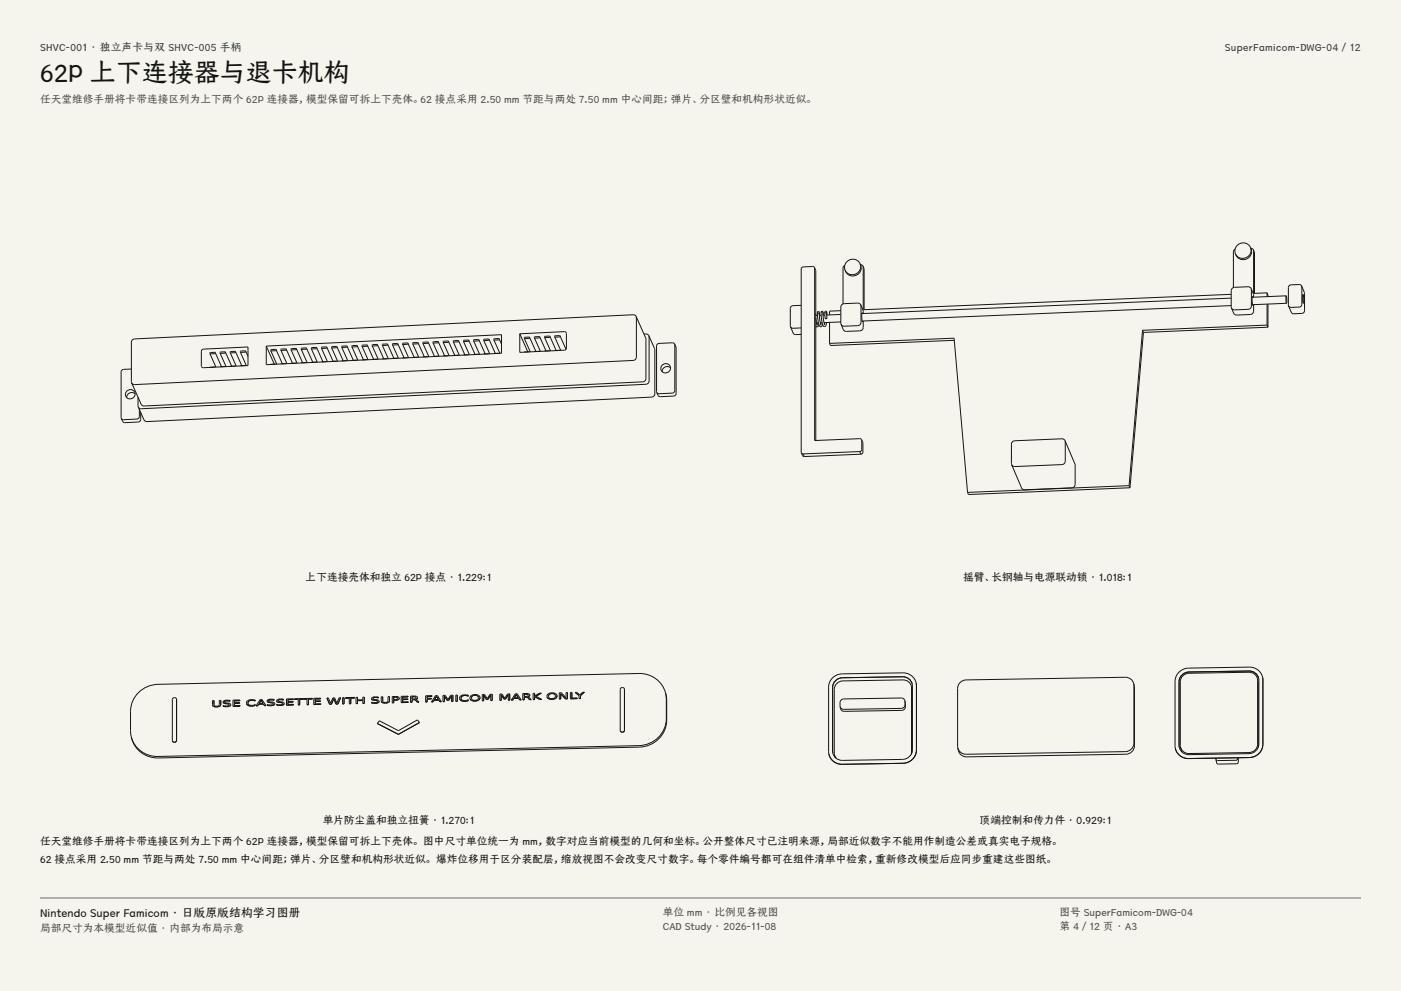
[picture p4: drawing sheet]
<svg xmlns="http://www.w3.org/2000/svg" width="420mm" height="297mm" viewBox="0 0 420 297" stroke-linecap="round" stroke-linejoin="round" font-family="sans-serif">
<g fill="#f5f4ed">
<path d="M0 0h420v297h-420z"/>
<path d="M12 12h396v275h-396z"/>
</g>
<g fill="none" stroke="#141413" stroke-width=".3">
<path d="M253.2 79.6l-.5 .7v10.8M257.8 79.1a2.46 2.46 0 0 1-1.1 3.4 2.46 2.46 0 0 1-3.4-1.5M257.8 79.1a2.45 2.45 0 0 1-1.3 3 2.45 2.45 0 0 1-3.2-1.1M257.8 79.1a2.45 2.45 0 0 0-3.1-1.2 2.45 2.45 0 0 0-1.4 3.1M258 79.3l.7 .5M258 79.3h.1M258.7 79.8l.3 .9v12.1M258.7 79.8l.1 13 110.3-4.6M370.3 74.7l-.5 .7v10.8M374.9 74.2a2.46 2.46 0 0 1-1.2 3.4 2.46 2.46 0 0 1-3.3-1.5M374.9 74.2a2.45 2.45 0 0 1-1.4 3 2.45 2.45 0 0 1-3.1-1.1M374.9 74.2a2.45 2.45 0 0 0-3.2-1.2 2.45 2.45 0 0 0-1.3 3.1"/>
<path d="M375 74.4l.8 .5M375.8 74.9l.3 .9v12.1M375.8 74.9v13l4-.1M190.7 94.9l-.4-.4-.5-.2-149.4 7.3a1.01 1.01 0 0 0-1 .9l.1 12.2M190.7 94.9l.1 12.1a1.01 1.01 0 0 1-1 1l-149.4 7.3-.6-.2-.3-.4M190.7 94.9l2.9 6.5v12.1a1.01 1.01 0 0 1-.9 .9l-149.5 7.3-.5-.1-.4-.4-2.8-6.5M237 97.9l.7 .5 2.5-.1M237 97.9l1 2.2 .5 .2 1.7-.1M240.2 91.5l-2.5 .1a.83 .83 0 0 0-.8 .8l.1 5.5M244.2 80.2l-.6-.3-2.8 .1-.4 .2-.2 .4v55.1M244.2 80.2l.4 1v50.8M244.2 80.2v51.8l13.5-.5 .6 .3"/>
<path d="M244.6 94v.6l.5-.1M244.6 95.2l.5 2.3h-.3l.2-.7M245.1 93.7l.3 .2 .2-.2 .1 2 .5 1.7h-.2M245.1 93.7h.1M245.4 96.8h-.6M245.5 97.3a.52 .52 0 0 1-.3 .6 .52 .52 0 0 1-.6-.2M245.7 94.5v-.5a.4 .4 0 0 0-.1-.5 .4 .4 0 0 0-.5 0 8.1 8.1 0 0 0 .8 4.4l.5-.2 .2-.5M246.1 96.7l-.1 .5M246.2 94.5h-.6M246.2 93.7l.1 .1M246.2 93.7h.1M246.5 96.7h-.6"/>
<path d="M246.5 93.8l.2-.2 .2 2.4 .4 1.4h-.2M246.8 94.5v-.8a.33 .33 0 0 0-.4-.4 .33 .33 0 0 0-.2 .5l.1 2.2a2 2 0 0 0 .9 1.9l.4-.4 .2-.8M247.2 96.7v.4M247.3 94.4l-.6 .1M247.3 93.6l.3 .2 .2-.2 .1 1.8M247.3 93.6h.1M247.9 94.4v-.7a.33 .33 0 0 0-.3-.5 .33 .33 0 0 0-.3 .5l.1 1.8M247.9 95.4l-.5 .1M248.7 96.6v6.3M252.1 96.5l-5.1 .2M252.1 94.2l-4.3 .2M252.1 93.1l-3.4 .1v1.2"/>
<path d="M258 91.4l.7 1.7 .1 .9M258 91.4l.1 5.2a1.04 1.04 0 0 1-1 1l-4 .2-.6-.2-.4-.4M258 91.4l-.3-.4-.6-.2-4 .2a1.04 1.04 0 0 0-1 1v5.2M258.6 94l-.1-.3-.2 1.5 .3 1.3 .1-.3M258.8 96.2v1.9a1.04 1.04 0 0 1-1 1.1l-4.4 .1-.6-.5-.7-1.6M342.5 99l.3 .6M342.5 99l-4 46.5M342.8 99.6l-4 46.6M369.1 91.6l-110.6 4.6M369.1 89.3l-110.7 4.7M375.1 86.5l.7 1.7v.9M375.1 86.5l.1 5.2a1.04 1.04 0 0 1-1.1 1l-4 .2-.6-.2-.3-.4"/>
<path d="M375.1 86.5l-.4-.4-.6-.2-4 .2a1.04 1.04 0 0 0-1 1l.1 5.2M375.6 89.1l-.1-.3-.1 1.5 .2 1.3 .1-.3M375.8 91.3v1.9a1.04 1.04 0 0 1-1 1.1l-4.3 .1-.7-.5-.6-1.6M379.8 97.4l-37.3 1.6M379.8 97.4l.3 .7M379.8 87.8l.3 1.1M379.8 87.8v1.1M379.8 91.1v6.3M380.1 98.1l-37.3 1.5M380.1 91.1v7M385.6 88.7l.1 2.2M385.6 88.7l-10.2 .4"/>
<path d="M385.7 90.9l-10.2 .4M390.2 85.7l-.7-.4-2.5 .1a.83 .83 0 0 0-.8 .8l.1 5.5M390.2 85.7l.1 5.5a.83 .83 0 0 1-.8 .8l-2.5 .1-.7-.4M390.2 85.7l.9 2.1v5.3a.83 .83 0 0 1-.8 .8l-2.8 .1-.4-.4-.8-1.9M390.6 88.2l.2 1.4-.1 1.3-.2-1.2zM39.4 110.6l-2.6 .2-.5 .6 .1 14M40.5 118a1.51 1.51 0 0 0-1.6-.2 1.51 1.51 0 0 0-.9 1.4M41.4 119v3M60.5 104.8l.5-.2 13.3-.6v5.6l-13.6 .6-.3-.5v-4.5zM62.9 106h.1M62.9 106l1.8 4M64.5 110l-1.6 .1"/>
<path d="M64.5 105.6l-.1 .4h-1.5M64.5 105.6l-1.5 .1-.1 .3M64.5 105.6l1.9 4.3M66 105.8v.1M66 105.9l1.8 4M67.5 109.9l-1.5 .1M67.5 105.5h-1.4l-.1 .3M67.5 105.5h.1M67.5 105.5l1.9 4.2M67.6 105.5l-.1 .3-1.5 .1M69 105.7h.1M69 105.7l1.8 4"/>
<path d="M69.1 109.8h-.1M70.5 109.7h.1M70.6 105.3l-1.5 .1-.1 .3M70.6 105.3v.1M70.6 105.3l1.9 4.3M70.6 105.4l-.1 .3h-1.5M72.1 105.6l1.8 4M72.2 109.6l-.1 .1M73.5 109.6h.1M73.6 105.2h-1.4l-.1 .4M73.6 105.2h.1M73.6 105.2l.7 1.6"/>
<path d="M73.6 105.2l-.1 .3-1.4 .1M79.8 103.7l70.5-3.4v5.6l-70.5 3.4zM79.8 103.7l2.4 5.4M81.2 105.1l1.8 4M82.7 109.2h-1.5M82.7 104.8h-1.4l-.1 .3M82.7 104.8h.1M82.7 104.8l1.9 4.2M82.8 104.8l-.1 .3h-1.5M84.2 105l1.8 4M85.8 109l-1.6 .1M85.8 104.6h-1.5l-.1 .4"/>
<path d="M85.8 104.6h.1M85.8 104.6l1.9 4.3M85.8 104.6l-.1 .4h-1.5M87.3 104.8l1.8 4M88.8 108.9h-1.5M88.8 104.5h-1.4l-.1 .3M88.8 104.5h.1M88.8 104.5l1.9 4.2M88.8 104.5l-.1 .3h-1.4M90.3 104.7l1.8 4M91.9 108.7l-1.6 .1M91.9 104.3h-1.5l-.1 .4"/>
<path d="M91.9 104.3h.1M91.9 104.3l1.9 4.3M91.9 104.3l-.1 .4h-1.5M93.3 104.5l1.8 4M94.9 108.6h-1.6M94.9 104.2h-1.5l-.1 .3M94.9 104.2h.1M94.9 104.2l1.9 4.2M94.9 104.2l-.1 .3h-1.5M96.4 104.4l1.8 4M97.9 108.4l-1.5 .1M97.9 104h-1.4l-.1 .4"/>
<path d="M97.9 104l.1 .1M97.9 104l1.9 4.3M98 104.1l-.1 .3h-1.5M99.4 104.2l1.8 4.1M101 108.3h-1.6M101 103.9h-1.5l-.1 .3M101 103.9l-.1 .3h-1.5M101 103.9l1.9 4.2M102.5 104.1l1.8 4M104 108.1l-1.5 .1M104 103.7h-1.4l-.1 .4M104 103.7v.1"/>
<path d="M104 103.7l1.9 4.3M104 103.8l-.1 .3h-1.4M105.5 103.9l1.8 4.1M107.1 108h-1.6M107.1 103.6h-1.5l-.1 .3M107.1 103.6h.1M107.1 103.6l1.9 4.2M107.1 103.6l-.1 .3h-1.5M108.5 103.8l1.8 4M110.1 107.8l-1.6 .1M110.1 103.4h-1.5l-.1 .4M110.1 103.4v.1"/>
<path d="M110.1 103.4l1.9 4.3M110.1 103.5l-.1 .3h-1.5M111.6 103.6l1.8 4.1M113.1 107.7l-1.5 .1M113.1 103.3h-1.4l-.1 .3M113.1 103.3h.1M113.1 103.3l1.9 4.2M113.2 103.3l-.1 .3h-1.5M114.6 103.5l1.8 4M116.2 107.5l-1.6 .1M116.2 103.1h-1.5l-.1 .4M116.2 103.1l-.1 .4h-1.5"/>
<path d="M116.2 103.1l1.9 4.3M117.7 103.3v.1M117.7 103.4l1.8 4M119.2 107.4l-1.5 .1M119.2 103l-.1 .3-1.4 .1M119.2 103h-1.4l-.1 .3M119.2 103l1.9 4.2M120.7 103.2l1.8 4M122.3 107.2l-1.6 .1M122.3 102.8l-1.5 .1-.1 .3M122.3 102.8l-.1 .4h-1.5M122.3 102.8l1.9 4.3"/>
<path d="M123.7 103v.1M123.7 103.1l1.8 4M125.3 107.1l-1.6 .1M125.3 102.7l-.1 .3-1.5 .1M125.3 102.7h-1.5l-.1 .3M125.3 102.7l1.9 4.2M126.8 102.9h.1M126.8 102.9l1.8 4M128.3 106.9l-1.5 .1M128.3 102.5v.4h-1.5M128.3 102.5l-1.4 .1-.1 .3M128.3 102.5l1.9 4.3"/>
<path d="M129.8 102.7v.1M129.8 102.8l1.8 4M131.4 106.8l-1.6 .1M131.4 102.4l-.1 .3-1.5 .1M131.4 102.4h-1.5l-.1 .3M131.4 102.4l1.9 4.3M132.9 102.6h.1M132.9 102.6l1.8 4M134.4 106.6l-1.5 .1M134.4 102.2l-.1 .4h-1.4M134.4 102.2l-1.4 .1-.1 .3M134.4 102.2l1.9 4.3"/>
<path d="M135.9 102.4v.1M135.9 102.5l1.8 4M136 106.5l-.1 .1M137.4 106.5h.1M137.5 102.1l-.1 .4h-1.5M137.5 102.1h-1.5l-.1 .3M137.5 102.1l1.9 4.3M138.9 102.3h.1M138.9 102.3l1.8 4M139 106.4h-.1M140.4 106.3l.1 .1M140.5 102l-.1 .3h-1.5"/>
<path d="M140.5 102h-1.5l-.1 .3M140.5 102l1.9 4.2M142 102.1v.1M142 102.2l1.8 4M142.1 106.2l-.1 .1M143.5 106.2h.1M143.5 101.8v.4h-1.5M143.5 101.8h-1.4l-.1 .3M143.5 101.8l1.9 4.3M145 102h.1M145 102l1.8 4M145.1 106.1h-.1"/>
<path d="M146.5 106l.1 .1M146.6 101.7l-.1 .3h-1.5M146.6 101.7h-1.5l-.1 .3M146.6 101.7l1.9 4.2M148.1 101.9l1.8 4M148.2 105.9l-.1 .1M149.5 105.9h.1M149.6 101.5h-1.4l-.1 .4M149.6 101.5l-.1 .4h-1.4M149.6 101.5l.7 1.6M155.8 100l13.6-.6 .4 .5v4.7l-.6 .4-13.4 .6zM155.8 100l2.4 5.4"/>
<path d="M157.2 101.4h.1M157.2 101.4l1.8 4.1M158.7 105.5h-1.5M158.7 101.1h-1.4l-.1 .3M158.7 101.1h.1M158.7 101.1l1.9 4.2M158.8 101.1l-.1 .3h-1.5M160.2 101.3h.1M160.2 101.3l1.8 4M161.8 105.3l-1.6 .1M161.8 100.9h-1.5l-.1 .4M161.8 100.9v.1"/>
<path d="M161.8 100.9l1.9 4.3M161.8 101l-.1 .3h-1.5M163.3 101.1l1.8 4.1M164.8 105.2h-1.5M164.8 100.8h-1.4l-.1 .3M164.8 100.8h.1M164.8 100.8l1.9 4.2M164.8 100.8l-.1 .3h-1.4M166.3 101l1.8 4M167.9 105l-1.6 .1M167.9 100.6h-1.5l-.1 .4M167.9 100.6v.1"/>
<path d="M167.9 100.6l1.8 4.1M167.9 100.7l-.1 .3h-1.5M193 100.1h.9l.6 .5M194.5 100.6l.1 13.6a1.01 1.01 0 0 1-1 1l-151.3 7.3-.5-.1-.4-.4M194.5 100.6l1.8 4.2v13.2a1.01 1.01 0 0 1-1 1l-151.2 7.4-.6-.2-.3-.4-1.8-3.8M201 110.2a1.51 1.51 0 0 0-1.6-.2 1.51 1.51 0 0 0-.9 1.4M202.2 103.1l-.6-.4-4 .2-.7 .5v14.2M202.2 103.1v14.3l-.6 .4-4 .2-.7-.4M202.2 103.1l.5 1.2-.1 13.9-.6 .5-4.1 .2-.5-.2-.5-1.1M248.7 102.9l37.3-1.5 4.1 46.2M286.1 102l-37.1 1.5-.3-.6M41.8 122.7v2.2l-.5 .6-4.3 .3-.6-.4"/>
<path d="M42.2 123.6v2.1l-.5 .7-4.5 .2-.8-1.2M240.2 135.7l.5 1 .4 .1M240.2 135.7l.6 .3M240.8 136l.3 .8M257.7 135.3l.4 .8M257.7 135.3l-16.9 .7M258.1 136.1l-17 .7M258.3 131.8l.4 .9v2.8l-.2 .4-.4 .2M258.3 131.8v2.9l-.1 .4-.5 .2M319.3 132.1l-.4-.5-.6-.1-14.1 .6a1.04 1.04 0 0 0-1 1l.1 6.2M319.3 132.1l.1 6.1a1.04 1.04 0 0 1-1.1 1l-14.1 .6-.5-.1-.4-.4M319.3 132.1l3 7.1v6a1.04 1.04 0 0 1-1 1l-14.4 .6-.7-.6-2.9-6.9"/>
<path d="M338.5 145.5l.3 .7M338.5 145.5l-48.4 2.1M338.8 146.2l-48.5 2-.2-.6M52.9 209.5l-.7-.4-.5 .5v12.4M52.9 209.5v12.4l-.5 .6M52.9 209.5h.1M63.7 211.3l.3 .4 .9 .1M63.7 211.3h.1M63.7 211.3l.3 .4 .9 .2M64.1 210h-.4v1.3M64.1 210h.1M65.9 211.6l-1 .3"/>
<path d="M66.2 209.9h-.5v1.2a.85 .85 0 0 1-.7 .5 .85 .85 0 0 1-.9-.5v-1.1M66.2 209.9v1.4l-.3 .3M66.2 211.1l-.3 .5M66.2 209.9h.1M66.9 210.5h.1M66.9 211.7h.1M66.9 210.5l.9 .4M66.9 211.7l1 .1M67.8 210.9h.1M67.8 210.9h.3M68.1 210.9h.1M68.1 210.9l.4 .1"/>
<path d="M68.5 211l.2 .2M68.7 211.2a1.37 1.37 0 0 1-1.8 .2v.3M68.8 211.6l-.9 .2M69 209.9l-.7-.1a1.01 1.01 0 0 0-1.4 .7M69 209.9h.1M69 210.2h.1M69 209.9v.3M69 210.2l-.5-.1a.89 .89 0 0 0-1.2 .3l1.4 .4 .4 .3M69.1 211.1l.1 .1M69.1 211.1h.1M69.2 211.2l-.4 .4M69.8 211.7h.1"/>
<path d="M70.3 210h.1M70.3 210v.6h1.5M70.3 210.8v.7l1.6-.1M70.3 210.8h.1M71.8 210.6h.1M71.8 210.8h.1M71.8 210.6v.2M71.8 210.8h-1.5M71.9 209.8h-2.1v1.9M71.9 209.8h.1M71.9 210h.1M71.9 209.8v.2"/>
<path d="M71.9 210h-1.6M71.9 211.4h.1M71.9 211.7h.1M71.9 211.4v.3M71.9 211.7h-2.1M73.9 210.9h.1M73.9 210.9l.4 .5M74.3 211.4l1.7 .2M74.3 210.7a1.4 1.4 0 0 0 2.2 .4M74.3 210.7l.1 .2M76.5 211.4l-.5 .2M76.5 209.8l-.7-.1a1.44 1.44 0 0 0-1.9 1.2"/>
<path d="M76.5 209.8h.1M76.5 210.1h.1M76.5 209.8v.3M76.5 211.1v.3M76.5 211.1v.1M76.5 211.4h.1M76.5 210.1l-.5-.2a1.31 1.31 0 0 0-1.7 .8M76.8 211.5v.1M77.2 211.5h.1M77.2 211.5h-.4M77.5 211v.1M77.5 211l-.3 .5"/>
<path d="M78.3 209.9h.1M78.3 209.9l.6 .9h-1.2zM79 211h.1M79 211l.3 .5M79 211h-1.5M79.3 211.5h.1M79.8 211.5l-1.3-1.9h-.5l-1.2 1.9M79.8 211.5h.1M79.8 211.5h-.5M80.1 210.2h.1M80.1 211.4h.1M80.1 210.2l.9 .4"/>
<path d="M80.1 211.4l1 .1M81 210.6h.1M81 210.6h.3M81.3 210.6h.1M81.3 210.6l.6 .3M81.9 210.9h.1M81.9 210.9l-.5 .4-1.3-.2v.3M82 211.3l-.9 .2M82.2 209.6l-.7-.1a1.01 1.01 0 0 0-1.4 .7M82.2 209.6h.1M82.2 209.9h.1M82.2 209.6v.3"/>
<path d="M82.2 209.9l-.5-.1a.89 .89 0 0 0-1.2 .3l1.4 .4 .5 .3M82.4 210.8h.1M82.4 210.8l-.4 .5M82.9 210.1l.2 .3M82.9 210.1h.1M82.9 211.3h.1M83.1 210.4l.7 .1M83.8 210.5h.1M83.8 210.5l.3 .1M84.1 210.5v.1M84.1 210.6a.38 .38 0 0 1 .5 0 .38 .38 0 0 1 .1 .4l-.8 .2-1-.1v.2M85 209.5h-.6a1.01 1.01 0 0 0-1.5 .6"/>
<path d="M85 209.5v.1M85 209.8h.1M85 209.5v.3M85 209.8l-.5-.1a.89 .89 0 0 0-1.1 .4l1.4 .3 .4 .3M85.2 210.7h.1M85.2 210.7a1.48 1.48 0 0 1-2.1 .7l-.2-.1M85.9 211.3h.1M86.3 209.7v.5h1.6M86.3 210.4v.7h1.7M86.3 209.7h.1M86.3 210.4h.1M87.9 210.2h.1"/>
<path d="M87.9 210.4h.1M87.9 210.2v.2M87.9 210.4h-1.6M87.9 209.4l-2 .1v1.8M87.9 209.4h.1M87.9 209.6h.1M87.9 209.4v.2M87.9 209.6l-1.6 .1M88 211.1h.1M88 211.3h.1M88 211.1v.2M88 211.3h-2.1"/>
<path d="M88.2 209.6h1.2v1.7M88.2 209.6h.1M89.4 211.3h.1M89.8 209.6h.1M89.8 211.2v.1M89.8 209.6v1.7M89.8 209.6l2.2-.1v1.7M89.8 211.3h-.4M91 209.3v.3M91 209.6h.1M92 211.2h.1M92.5 209.5v1.7"/>
<path d="M92.5 209.5h.1M92.5 211.2h.1M92.5 211.2h-.5M93.6 209.3l-5.4 .1v.2M93.6 209.3h.1M93.6 209.5h.1M93.6 209.3v.2M93.6 209.5h-1.1M94.1 211.2h.1M94.5 209.5v.5h1.5M94.5 210.3v.6h1.6M94.5 209.5h.1"/>
<path d="M94.5 210.3h.1M96 210v.2M96 210.2l-1.5 .1M96.1 209.2l-2 .1v1.9M96.1 209.2h.1M96.1 209.4v.1M96.1 209.2v.3M96.1 209.5h-1.6M96.1 210.9h.1M96.1 211.1h.1M96.1 210.9l.1 .2M96.2 211.1l-2.1 .1"/>
<path d="M98 209.2h.1M98 209.2l.8 1.9M98.8 211v.1M99.4 211h.1M99.4 211h-.6M100.1 209.4h.1M100.1 209.4l.6 1.6M100.1 209.4l-.7 1.6M100.7 211h.1M101.3 211h.1M101.3 211h-.6M102.1 209.1h-.4l-.7 1.6-.7-1.6-.5 .1-.7 1.6-.7-1.6h-.4"/>
<path d="M102.1 209.1h.1M102.1 209.1l-.8 1.9M102.7 211h.1M103.1 209.1h-.4v1.9M103.1 209.1h.1M103.1 210.9v.1M103.1 209.1v1.9M103.1 211h-.4M103.6 209.3h1.1v1.6M103.6 209.3h.1M104.7 210.9h.1M105.2 209.2v.1"/>
<path d="M105.2 210.9h.1M105.2 209.2v1.7M105.2 210.9h-.5M106.3 209l-2.7 .1v.2M106.3 209h.1M106.3 209.2h.1M106.3 209v.2M106.3 209.2h-1.1M106.7 210.9h.1M107.2 209h-.5v1.9M107.2 210l1.6-.1v.9M107.2 209h.1"/>
<path d="M107.2 210v.9M107.2 210h.1M107.2 210.9h.1M107.2 210.9h-.5M108.8 210.8h.1M109.2 208.9h-.4v.8l-1.6 .1v-.8M109.2 208.9h.1M109.2 210.8h.1M109.2 208.9v1.9M109.2 210.8h-.4M111.4 209.5h.1M111.4 210.7h.1"/>
<path d="M111.4 209.5l.2 .2M111.6 209.7l.7 .2M111.8 209.4h.1M111.8 209.4l1.4 .4 .4 .3M112 209.1l-.2 .3M112.3 209.9h.3M112.5 209l.9 .2M112.5 209l-.5 .1M112.6 209.9h.1M112.6 209.9a.38 .38 0 0 1 .4 0 .38 .38 0 0 1 .1 .5l-.7 .2-1-.2v.3M113.1 216.8h.1M113.1 216.8l6.3 3.3"/>
<path d="M113.4 208.9l-.6-.1a1.01 1.01 0 0 0-1.4 .7M113.4 209.2h.1M113.4 208.9h.1M113.4 208.9v.3M113.6 210.1h.1M113.6 210.1a1.48 1.48 0 0 1-2 .6h-.2M114.3 210.2h.1M114.3 210.2l.3 .3M114.7 208.8h-.4v1.4M114.7 208.8h.1M116.5 210.5l-1 .2-.9-.2M116.8 208.8h-.5v1.1a.85 .85 0 0 1-.8 .6 .85 .85 0 0 1-.8-.5v-1.2"/>
<path d="M116.8 208.8l-.1 1.4-.2 .3M116.8 208.8h.1M117.6 210.6h.1M118 208.9h.6a.42 .42 0 0 1 .6 .4 .42 .42 0 0 1-.6 .3h-.6zM118 209.9h.1M118 210.6h.1M118 209.9v.7M118 208.9v.1M118 210.6h-.4M119.7 209.1l-.5-.3-1.6-.1v1.9M119.7 209.1h.1M119.7 209.1a.75 .75 0 0 1-1.1 .8h-.6"/>
<path d="M120.3 210.6h.1M120.7 208.9v.6l1.6-.1M120.7 209.7v.6h1.7M120.7 208.9h.1M120.7 209.7h.1M122.3 209.4h.1M122.3 209.6h.1M122.3 209.4v.2M122.3 209.6l-1.6 .1M122.3 208.6v.3M122.3 208.6h.1M122.3 208.6l-2 .1v1.9"/>
<path d="M122.3 208.9h.1M122.3 208.9h-1.6M122.4 210.3h.1M122.4 210.5h.1M122.4 210.3v.2M122.4 210.5l-2.1 .1M123.1 210.5h.1M123.5 209.7h.9l.3 .3M123.5 208.8v.7h.6a.38 .38 0 0 0 .5-.1 .38 .38 0 0 0 0-.5M123.5 208.8l1.1 .1M123.5 209.7h.1M123.5 210.5h.1"/>
<path d="M123.5 209.7v.8M123.5 208.8h.1M123.5 210.5h-.4M124.1 208.8l.5 .1M124.7 210h.1M124.7 210l.4 .5M125 209.4l-.4 .2 1 .8M125 209.4l-.4 .2M125.1 210.5h.1M125.2 209l-.5-.4h-1.6v1.9M125.2 209v.1M125.2 209h.1"/>
<path d="M125.2 209.1l-.2 .3M125.6 210.4h.1M125.6 210.4l-.5 .1M125.8 216.5v.1M125.8 216.5l-6.4 3.6M125.8 216.5l-.7-.7-5.7 3.2-5.7-3-.6 .8M127.6 210.4h.1M128 208.7v.6h1.3M128 208.7h.1M128 209.5v.9M128 209.5h.1M128 210.4h.1"/>
<path d="M128 210.4h-.4M129.3 209.3h.1M129.3 209.5h.1M129.3 209.3v.2M129.3 209.5h-1.3M129.4 210.4h.1M129.5 208.5h-1.9v1.9M129.5 208.5h.1M129.5 208.7h.1M129.5 208.5v.2M129.5 208.7h-1.5M129.8 210.3v.1"/>
<path d="M129.8 210.4h-.4M130.1 209.9h.1M130.1 209.9l-.3 .5M130.8 208.7l.6 .9h-1.2zM130.8 208.7h.1M131.6 209.8h.1M131.6 209.8l.3 .5M131.6 209.8l-1.5 .1M131.9 210.3h.1M132.3 210.3l-1.2-1.9-.5 .1-1.2 1.9M132.3 210.3h.1M132.3 210.3h-.4"/>
<path d="M132.8 210.3h.1M133.2 208.6h.1M133.2 208.6l.9 1.3M133.2 210.3h.1M133.2 208.6v1.7M133.2 210.3h-.4M134.1 209.9h.1M134.5 209.9h.1M134.5 209.9l.8-1.3v1.6M134.5 209.9h-.4M135.3 210.2h.1M135.8 208.3l-.7 .1-.8 1.2-.8-1.2h-.7v1.9"/>
<path d="M135.8 208.3h.1M135.8 210.2h.1M135.8 208.3v1.9M135.8 210.2h-.5M136.6 210.2h.1M137.1 208.3h-.5v1.9M137.1 208.3h.1M137.1 210.2h.1M137.1 208.3v1.9M137.1 210.2h-.5M137.8 209.4v.1M137.8 209.5l.6 .6 1 .1"/>
<path d="M138.2 209.2l.1 .2M138.3 209.4a1.67 1.67 0 0 0 2.1 .3M138.5 208.7l-.3 .5M139.4 208.4l-.9 .3M139.4 208.4l1 .3M140.4 210l-1 .2M140.4 208.4l-.7-.2a1.44 1.44 0 0 0-1.9 1.2M140.4 208.4h.1M140.4 208.6v.1M140.4 208.4v.3M140.4 209.7v.3M140.4 209.7h.1"/>
<path d="M140.4 210h.1M140.9 209.4h.1M141.6 208.6a1 1 0 0 1 1.2-.3 1 1 0 0 1 .6 1 1 1 0 0 1-1.3 .7 1 1 0 0 1-.6-1.3zM143.1 208.6l.3 .3M143.9 208.9a1.73 1.73 0 0 0-3 .3v.2M143.9 208.9v.2M143.9 208.9h.1M143.9 209.1a1.73 1.73 0 0 1-3 .3M144.6 210h.1M145 208.4v1.6M145 208.4h.1M145 208.4l.8 1.2"/>
<path d="M145 210h.1M145 210h-.4M145.8 209.6h.1M146.3 209.6l.8-1.3v1.7M146.3 209.6h.1M146.3 209.6h-.5M147.1 210h.1M147.1 208.3l-.8 1.3M147.5 208.1h-.6l-.8 1.3-.9-1.3h-.6v1.9M147.5 208.1h.1M147.5 209.9v.1M147.5 208.1v1.9"/>
<path d="M147.5 210h-.4M149.8 209.9h.1M150.3 208.2l.8 1.3h.4M150.3 208.2h.1M150.3 209.9h.1M150.3 208.2v1.7M150.3 209.9h-.5M151.5 209.5h.1M151.5 209.5l.9-1.3v1.6M152.4 209.8h.1M152.8 208h-.7l-.8 1.3-.8-1.3h-.7v1.9M152.8 208h.1"/>
<path d="M152.8 209.8h.1M152.8 208v1.8M152.8 209.8h-.4M153.3 209.8h.1M153.7 209.8h.1M153.7 209.8h-.4M154 209.3h1.5l.3 .5M154 209.3h.1M154 209.3l-.3 .5M154.8 208.2l.6 .9h-1.2zM154.8 208.2h.1M155.8 209.8h.1"/>
<path d="M156.2 209.8l-1.2-1.9h-.5l-1.2 1.9M156.2 209.8h.1M156.2 209.8h-.4M156.7 209.7h.1M157.2 208.9l.8 .1 .4 .2M157.2 208.1h.5a.37 .37 0 0 1 .5 0 .37 .37 0 0 1 0 .5l-1 .1zM157.2 208.9v.8M157.2 208.9h.1M157.2 209.7h.1M157.2 208.1h.1M157.2 209.7h-.5M158.3 208.8l.9 .9"/>
<path d="M158.4 209.2h.1M158.4 209.2l.4 .5M158.7 208.7l-.4 .1M158.8 209.7h.1M158.8 208.2l-.5-.3h-1.6v1.8M158.8 208.2h.1M158.8 208.2l-.1 .5M159.2 209.7h.1M159.2 209.7h-.4M159.8 209.7h.1M160.3 208.8v.9M160.3 207.8h-.5v1.9"/>
<path d="M160.3 207.8h.1M160.3 208.8h.1M160.3 208.8l1.5 .8M160.3 209.7h.1M160.3 209.7h-.5M161.8 209.6h.1M162.3 207.7l-.6 .1-1.4 .8v-.8M162.3 207.7h.1M162.3 207.7l-1.6 1 1.7 .9M162.4 209.6h.1M162.4 209.6h-.6M164 208.9h.1"/>
<path d="M164.7 208.1a1 1 0 0 1 1.2-.3 1 1 0 0 1 .6 1 1 1 0 0 1-1.3 .7 1 1 0 0 1-.6-1.3zM167 208.4a1.73 1.73 0 0 0-3 .2v.3M167 208.4h.1M167 208.4a1.56 1.56 0 0 1-2.6 .9l-.4-.4M167.7 209.5h.1M168.1 207.9h.1M168.1 207.9l1.4 1.6M168.1 209.5h.1M168.1 207.9v1.6M168.1 209.5h-.4M169.5 209.5h.1M170.1 207.6h-.4v1.5l-1.4-1.5h-.6v1.9"/>
<path d="M170.1 207.6h.1M170.1 209.4h.1M170.1 207.6v1.8M170.1 209.4l-.6 .1M171 209.4h.1M171.4 207.5h-.4v1.9M171.4 207.5h.1M171.4 207.5v1.7h1.6M172.4 207.5h.1M172.4 207.5l1.2 1v.9M173 209.2h.1M173 209.4h.1"/>
<path d="M173 209.2v.2M173 209.4h-2M173.6 209.4h.1M174 209.4h.1M174 209.4h-.4M175.2 207.5h-.5l-.9 .8-.9-.8h-.5M175.2 207.5h.1M175.2 207.5l-1.2 1v.9M186 219l.5 .4M186 219h.1M187.2 206.4l-.7-.4-.6 .6 .1 12.4M187.2 206.4v12.5"/>
<path d="M187.2 206.4v.1M187.2 206.5h.1M187.2 206.5v.1M187.2 218.8l-.6 .6M187.2 218.9l-.3 .5h-.4M199.5 207.6l.4 2v6.2a8.3 8.3 0 0 1-8.3 8.1l-144.1 3.3a7.9 7.9 0 0 1-8.1-6.3M199.5 207.6l.2 1.6 .1 6.2a8.3 8.3 0 0 1-8.3 8.1l-144.1 3.2a8 8 0 0 1-8-5.8M199.5 207.6a7.9 7.9 0 0 0-8-5.8l-144.1 3.3a8.3 8.3 0 0 0-8.3 8.1v6.2l.3 1.5M252.6 203.1a2.98 2.98 0 0 0-3 2.9l.1 19.6M252.6 203.1l18-.3a2.84 2.84 0 0 1 2.9 2.8v19.1a2.96 2.96 0 0 1-2.9 2.9l-18.6 .2-1.5-.7-.8-1.5M252.6 203.1a2.98 2.98 0 0 0-3 2.9l.1 19.7M271.3 210a1.08 1.08 0 0 0-1.1-.8l-17.3 .3-.6 .2a1.76 1.76 0 0 0-.5 1.9l.1 .2"/>
<path d="M271.3 210v.2a1.69 1.69 0 0 1-.5 1.9l-.6 .2-17.3 .3a1.08 1.08 0 0 1-1-.8M271.3 210l.1 .8a1.69 1.69 0 0 1-.4 1.9l-.7 .2-17.2 .3a1.25 1.25 0 0 1-1.2-1.4M273.2 205.7a2.52 2.52 0 0 0-2.5-1.9l-18 .3a2.61 2.61 0 0 0-2.6 2.5l.1 19.6M273.2 205.7l-.1 20.4M273.2 205.7l.1 20.1M274.7 204.7a4 4 0 0 0-4-3l-18.2 .3a4.1 4.1 0 0 0-4.1 3.9l.1 20.1M274.7 204.7v20.1a4.1 4.1 0 0 1-4 4l-18.2 .2a4 4 0 0 1-4-3M274.7 204.7v.1M339.9 204.9l.2 1.3v17.3a2.59 2.59 0 0 1-2.6 2.5l-47.7 .8a2.67 2.67 0 0 1-2.7-2.7M339.9 204.9v17.8a2.59 2.59 0 0 1-2.6 2.6l-47.6 .7a2.52 2.52 0 0 1-2.6-1.9M339.9 204.9a2.52 2.52 0 0 0-2.6-1.9l-47.6 .8a2.61 2.61 0 0 0-2.6 2.5v17.8M354.1 202.5a3.1 3.1 0 0 1 2.3-1.1l18-.3a2.84 2.84 0 0 1 3 2.8v19.1a2.96 2.96 0 0 1-3 2.9l-18 .3a2.83 2.83 0 0 1-2.9-2.8v-19.1v-.7z"/>
<path d="M377 203.4l.2 1.3v19.3M377 203.4v19.6a2.59 2.59 0 0 1-2.6 2.5l-18 .3a2.52 2.52 0 0 1-2.5-1.9M377 203.4a2.52 2.52 0 0 0-2.6-1.9l-18 .3a2.61 2.61 0 0 0-2.6 2.5l.1 19.6M378.5 203a4 4 0 0 0-4-3.1l-18.2 .3a4.1 4.1 0 0 0-4 4v20M378.5 203l.1 .8M378.5 203h.1M378.6 203.8v19.2a4.1 4.1 0 0 1-4.1 4l-18.2 .3a4 4 0 0 1-4-3.1M51.7 222l.5 .4M51.7 222v.1M51.7 222.1h.1M51.7 222.1l.5 .4M52.4 222.4h-.2"/>
<path d="M52.9 221.9l-.5 .5M119.4 220.1h.1M248.5 226h.1M250.2 226.2l.5 1.1M250.2 226.2l.3 .9M352.3 224.2v.1M352.3 224.3h.1M353.5 223.4v.5M353.9 223.9l.4 1.5M364.5 227.2v.4M371 227.1l-.1 .5-.4 .3h-5.5l-.5-.3M371.2 227.1v1.3l-.4 .5-5.6 .1-.4-.2-.3-1.2"/>
<circle cx="39" cy="118.2" r="1.46"/>
<circle cx="199.6" cy="110.4" r="1.46"/>
</g>
<path d="M12 269.3h396zM12 269h396v.3h-396z" fill-rule="evenodd" fill="#504e49"/>
<text font-size="7.8" fill="#141413" x="12" y="24.7">62P 上下连接器与退卡机构</text>
<text font-size="3.5" fill="#141413" x="12" y="274.9">Nintendo Super Famicom · 日版原版结构学习图册</text>
<g font-size="3.2" fill="#1b365d">
<text x="12" y="15.3">SHVC-001 · 独立声卡与双 SHVC-005 手柄</text>
<text x="367.2" y="15.3">SuperFamicom-DWG-04 / 12</text>
</g>
<g font-size="3.2" fill="#504e49">
<text x="12" y="30.9">任天堂维修手册将卡带连接区列为上下两个 62P 连接器，模型保留可拆上下壳体。62 接点采用 2.50 mm 节距与两处 7.50 mm 中心间距；弹片、分区壁和机构形状近似。</text>
<text x="198.7" y="274.5">单位 mm · 比例见各视图</text>
<text x="317.6" y="274.5">图号 SuperFamicom-DWG-04</text>
<text x="12" y="279.3">局部尺寸为本模型近似值 · 内部为布局示意</text>
<text x="198.7" y="278.8">CAD Study · 2026-11-08</text>
<text x="317.6" y="278.8">第 4 / 12 页 · A3</text>
</g>
<g font-size="3.2" fill="#141413">
<text x="91.7" y="174">上下连接壳体和独立 62P 接点 · 1.229:1</text>
<text x="288.7" y="174">摇臂、长钢轴与电源联动锁 · 1.018:1</text>
<text x="96.7" y="247">单片防尘盖和独立扭簧 · 1.270:1</text>
<text x="293.8" y="247">顶端控制和传力件 · 0.929:1</text>
<text x="12" y="253.3">任天堂维修手册将卡带连接区列为上下两个 62P 连接器，模型保留可拆上下壳体。 图中尺寸单位统一为 mm，数字对应当前模型的几何和坐标。公开整体尺寸已注明来源，局部近似数字不能用作制造公差或真实电子规格。</text>
<text x="12" y="258.6">62 接点采用 2.50 mm 节距与两处 7.50 mm 中心间距；弹片、分区壁和机构形状近似。 爆炸位移用于区分装配层，缩放视图不会改变尺寸数字。每个零件编号都可在组件清单中检索，重新修改模型后应同步重建这些图纸。</text>
</g>
</svg>
